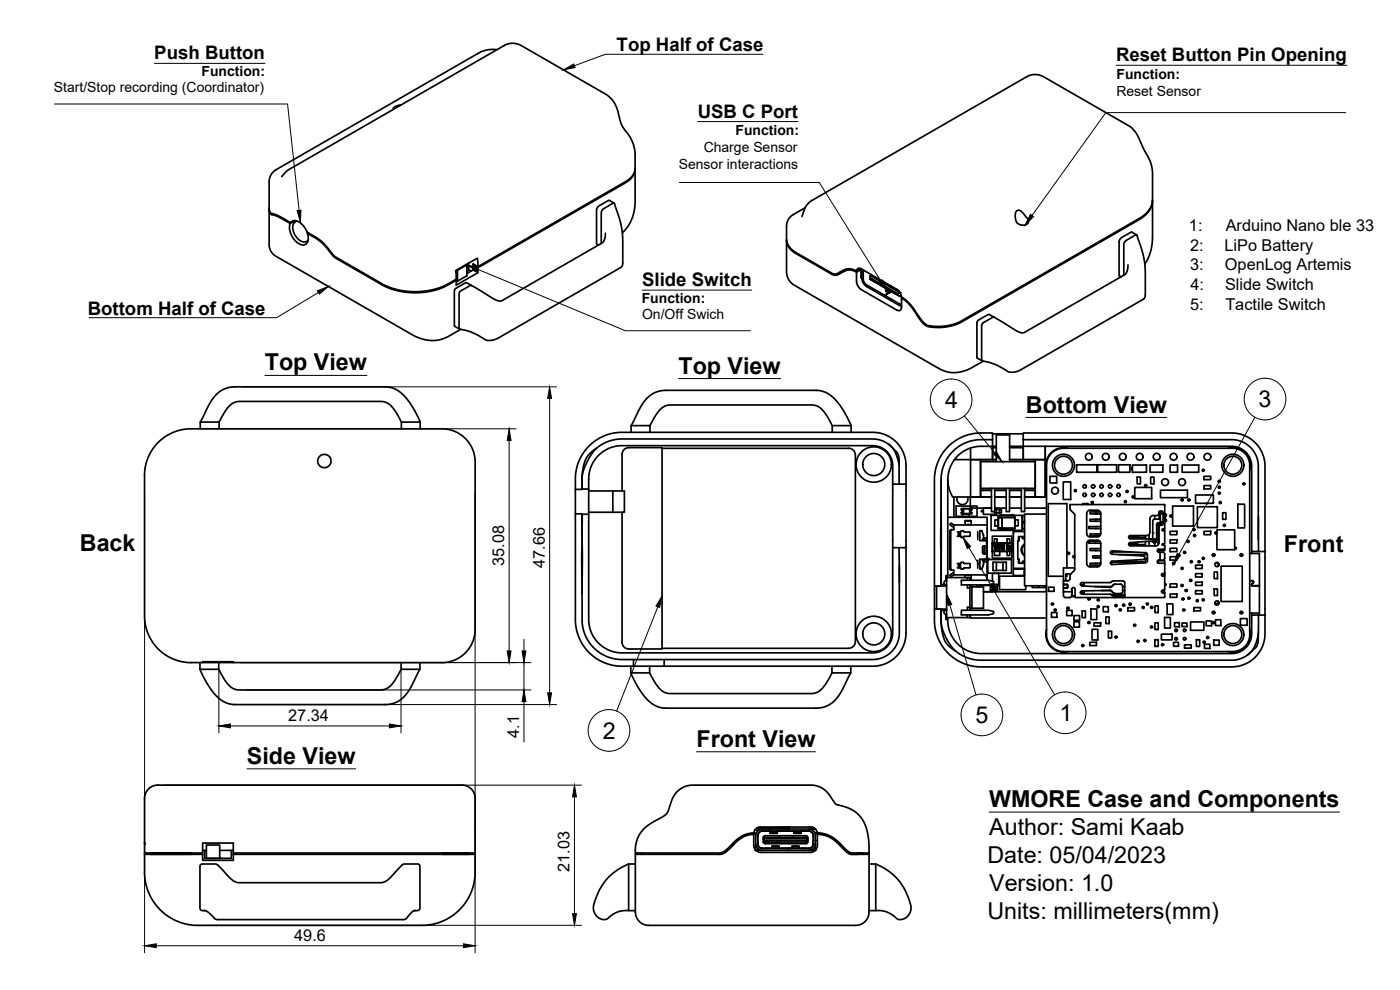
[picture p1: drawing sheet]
<svg xmlns="http://www.w3.org/2000/svg" width="420mm" height="297mm" viewBox="0 0 420 297" stroke-linecap="round" stroke-linejoin="round" font-family="sans-serif">
<!-- layer: Visible -->
<g fill="none" stroke="#000" stroke-width=".51">
<path d="M149.2 14.9l-2.9 .1-2.6 .9-61.4 35.4-1 1.2-.5 1.4v8.6l.1 1 .4 .5 1.7 .5 4.2 2.3M120.4 31.5l-1.7 .4a.8 .8 0 0 0-.7 .9M84.6 53l2-2.1 64.9-37.3 1.1-.5 1.5-.1 2.3 .7 25.6 14.7 1.6 1.3 1.5 2.7 1.4 5 2.8 4 .8 2 .5 2.5-.1 5.4-1 1.8-1.8 1.4-44.3 25.5-1.4-.8v1.8l-1.9 1.1M190.6 50.6l-.1 1.1-.6 1.2-.8 .9-1.4 1.1-44.3 25.4-1.4-.8 .3-.1M190.6 50.8v9.9l-.5 3.7a12.4 12.4 0 0 1-3.3 5.5M80.8 62.4l.1 1.4 .5 .6 2.1 .7 3.6 1.9 1.3-.8M80.8 62.6v11.3l.5 1.5 1 1.2 42.1 24.2a10.5 10.5 0 0 0 10.7-.1l3.2-1.9M87.1 67a5.4 5.4 0 0 0 3.9 6.5 1.93 1.93 0 0 0 1.5-2.8l-.2-.7M87.2 66.8a2.16 2.16 0 0 1 3.3 .4l1.1 1.3a2.25 2.25 0 0 0 1.4 1.7l3.7 2.4 4 4.5 14.5 8.4 2.1 .8 2.6 .8 2.8 .3 2.8 .1 2.9-.3 2.5-.5 3.1-1.3 2.9-1.6-.2-2.6 6.6-3.7 .1 2.5M88.2 66.2l-1 .6M88.5 66.2l-.2 .6 .2-.6M89 66.3l-.4 .3a3.5 3.5 0 0 0 .6 4.8l.8 .8a1.89 1.89 0 0 0 2 .2l.4-.2"/>
<path d="M92.5 69.9l-.2 .1 2.8 1.7 1.7 1.3 3.9 4.4 14 8.1 2.9 1.3 2.3 .6 3.1 .4 4.8-.2 4.5-1.1 4.6-2.4M139.9 79.4l.2 .1v3.2l-2.8 1.7M140.1 79.5l-2.8 1.6-.2-.1M142 79.5v1.5l1.4 .8v-1.5M180.4 73.1l.1-9.6 .6-.8 3.1-1.8 1.7 4.7 .8 3.6 .2 9.8-.4 1.1-36.8 21.3a4.3 4.3 0 0 1-5.7-.5l-2.3-1.1-3.7-1-.2-.3v-10.6l.4-.6 2.9-1.6h.4M181.7 69.9l-.3 1.9-.8 1.1-30.1 17.4h-.9l-1.4-.6-6.7-4M184.3 61l-1.6-.9-3 1.7-.5 .7-.2 10.5 .6 .5M236.1 71.9l.4 1.9 1.6 1.8 11.3 6.6a2.58 2.58 0 0 0 3.4-.5 3.8 3.8 0 0 1 4.2-.1M236.1 72.1v9.7l.5 1.9 1.1 1.4 45 25.9a9.9 9.9 0 0 0 9.3-.9l3.1-1.7M240.7 64.9l1.2-3.1 1.5-1.5 64.7-37.3 1.8-.6h1.5l1.8 .6 26.2 15.1 1.8 2.2 3.3 6.7a10.5 10.5 0 0 1 1.4 5.2v7.7a7 7 0 0 1-4.1 5.7l-53.4 30.8-2 .8-3.9 .7h-2.2l-2.1-.4-1.6-1.4-3.4-4.8-1.3-1.3-1.4-.9M241.6 62.3l-3.8 2.2-.7 .7-.7 1-.3 1.4v4.3l.4 1.5 .8 1.2 1.3 1 11.1 6.4 1 .2 1.3-.5a4.2 4.2 0 0 1 5-.4M305.1 63.3l.4-.2 .6 .1 1 .9 1.4 1.7 .2 .7-.4 .7a2.35 2.35 0 0 1-2.7 0 2.35 2.35 0 0 1-.9-2.5z"/>
<path d="M338.5 79.5l-.2 1.9-.9 1.1-30 17.3h-1.1l-1.2-.5-6.7-4.1M341.1 70.5l-1.7-.8-2.9 1.6-.5 .7-.1 10.6 .5 .5M345.9 60.1a6.9 6.9 0 0 1-4.1 5.9l-53.5 30.8-2.2 .8-1.9 .5-3.9 .1a4.7 4.7 0 0 1-4.6-2.8l-2.4-3.6-1.3-1.3-1.4-1.1M345.9 60.2l-.1 12.9-.8 3.3-1.4 2.8M137.3 81.1v3.3l-.4-.2M140.1 80l.4 .2M140.6 80.3l-.3-.5 .3-.8v1.8l.9 .5M140.9 81l-.8 .4M141.5 85.7l-1.4-.9-.4 .1-2.9 1.7-.4 .7v10.4l1.5 1M143.4 81.8l-6.5 3.8v-1.5l-.2-.2M254.6 80.7l-1.6 .8-1.1 .3M257.1 81.3a.83 .83 0 0 1 .4-.8 .83 .83 0 0 1 1 .2l10.6 6.1 1 1 .5 1.3"/>
<path d="M258.2 80.7l.3 .2M258.4 80.6l-1.4 .7M258.6 80.7l-.2 2.4 .3-.1M258.7 83.3l-.3 .1 .1-2.5-1.5 .7 .1 3.3 .4 .9 .6 .8 11 6.4a.86 .86 0 0 0 1 .1 .86 .86 0 0 0 .5-.9v-2.8l.2-.1M258.8 80.9l-.1 .6a4.9 4.9 0 0 0 .4 3.4l1 1.1 5.4 3.1M259.3 81.2l-.2 .6a3.9 3.9 0 0 0 .4 3.1l.6 .6 5.4 3.1 1.6-1-.2-.1M261.1 83.1l.1 .7M261.2 82.7l8.9 5.1-.6 .3M261.2 83.8l8.9 5.1M261.2 83.4l8.3 4.7M261.2 82.7v.7M261.4 82.4l-.2 .3"/>
<path d="M264.6 84.2l-.1 .1M264.9 84.4l-.4-.1 .5 .1M265.5 88.6v.5M265.5 88.6v.5l5 2.7M265.9 87.3v.1M266 87.1l-.1 .2 .3 .1M266.2 87.4h.7M266.4 86.8l-.6 .4 .4 .3M266.5 86.9l-.5 .3M266.9 87.4l.3 .2-.1 .2M267.1 87.6v.2M267.1 87.7l-1.6 .9 4.4 2.5 .7 .1"/>
<path d="M267.3 85.9l.5 .1-.1 .1M267.3 85.9l.4 .2M267.5 85.8l-.2 .1M269.5 88.6l.6 .3M269.5 87.1l.2 .2M269.5 87.1v.1M270.5 88.8l-.4 .1M298.4 95.2l-1.5-.8h-.4l-2.9 1.7-.4 .7v10.4l1.5 1.1M337.3 82.6v-9.6l.6-.8 3.2-1.7 1.7 4.9 .7 3.3 .2 2.7v7.1l-.3 1.1-36.9 21.3a4.3 4.3 0 0 1-5.6-.4l-2.1-1.1-4-1.1-.2-.3v-10.4l.5-.8 2.9-1.6h.4M70.6 116.1l-1.4 .1-1.7 .4-1.2 .7-1.5 1.2-1.7 2.3-3 5.8M70.6 116.1h45M70.6 116.1h.1"/>
<path d="M115.6 116.1l1.3 .1 1.5 .5 1.5 .8 1.3 1.1 2.8 3.9 2.1 4.1M115.6 116.1h.1M199.9 117.1l46.4 .1 2.5 1.1 2.1 1.8 2.4 3.5 2.1 4.1M199.9 117.1l-1.4 .1-1.7 .5-1.7 1-1 .9-1.7 2.3-3 5.8M199.9 117.1h.1M244.9 117.1h.1M47.4 132.8l2-1.7 2.2-1.2 2.2-.8 2.9-.4h76.5l2.3 .4 2 .8a10.7 10.7 0 0 1 5.1 11v47.6a10 10 0 0 1-10 10.3h-62.6v-.2h-9.2v.2h-3.8a14.5 14.5 0 0 1-13.6-16.4v-40l.2-2.2 .6-2.2a13.6 13.6 0 0 1 3.2-5.2zM60.1 128.7v-2.1h5.7v2.1M65.8 126.6l1-1.9a6.9 6.9 0 0 1 4.1-4.1l43.5-.2 1.3 .3a9.2 9.2 0 0 1 4.3 5.1l.5 .8M120.5 128.7v-2.1h5.6v2.1M179 134.5l-2 2.6-1.8 3.8-.5 2.1v3.7M189.4 129.7v-2h5.7v2"/>
<path d="M195.1 127.7l1-2a6.9 6.9 0 0 1 4.1-4.1l43.5-.1 1.1 .2a7.8 7.8 0 0 1 4.2 4.6l.8 1.4M198.7 134.5h56a2 2 0 0 1 2 2v56a2 2 0 0 1-2 2M249.8 129.7v-2h5.6v2M266.5 133.1l1.8 1.9M268.3 134.9l1.1 2.6 .5 2.1M286.5 137.9a10 10 0 0 0-.6 11.2M291.3 134.4v14.7M294.3 137.9h3.6v-6h-3.5a12 12 0 0 0-12 12l.1 31.5h1M294.3 138.5h16.4M294.3 137.9v11.2M297.9 131.9v-2h-3.5a14 14 0 0 0-14 14v31.9M297.9 137.9h1.1"/>
<path d="M297.9 130.2h9.2M297.9 134.3h1.1M299 133.9h-4.6a10 10 0 0 0-8 4h7.9M299 138.5v-8h4v8M303 137.9h4.1M303 133.9h4.1M303 134.3h4.1M307.1 133.9v4h3.6M307.1 133.9v4h6.6h-3M307.1 131.9h62.9l1.8 .3 1.5 .6 2 1.4 .9 1.1 .8 1.5 .6 2.1 .1 26.6h-2.1v-25.6a6 6 0 0 0-6-6h-62.5zM307.1 131.9v-2h62.8l2.2 .3 1.8 .7 2.1 1.3 1.7 1.7 1.2 2.2 .6 2.3 .1 27.1M310.7 137.9v11.2"/>
<path d="M313.7 133.9v15.2h-3M320.7 134.5a5.3 5.3 0 0 0-6.6 6.6M323.1 139.5h6.1v2.2h-6.1zM329.4 139.5h5.7v2.2h-5.7zM335.7 139.5h3.4v2.2h-3.4zM339.8 139.5h4.3v2.2h-4.3zM345.1 139.5h3.9v2.2h-3.9zM351.2 139.5h2.2v2.2h-2.2zM354.8 139.5h4.9v2.2h-4.9zM368.5 134.5a5.3 5.3 0 0 1 6.6 6.6M172.7 154.2h1.9l.1 .3v-.2M172.7 146.8v39.1a14 14 0 0 0 14 14h3.4"/>
<path d="M174.6 154.2l.1 31a12 12 0 0 0 12 12.7h3.4M174.6 146.8l.1-.3v.2h2v7.6M176.7 147.3h10.7v6.4h-10.7M183.9 147.3v6.4M186.7 147.3v-11a2 2 0 0 1 2-2h10v60.4h-10a2 2 0 0 1-2-2v-39M267.9 145.3h4M267.9 145.3v19h4v-19M267.9 145.3l-.1-6.8-.8-2-1.6-1.7a6 6 0 0 0-3.5-1.1h-75.2a10.3 10.3 0 0 0-10 12v1M269.9 145.3l-.1-8-.5-1.3-1-1.1a8.2 8.2 0 0 0-6.4-3.2h-75.5l-2 .2-2 .6-2.1 1.1-2.4 1.7-1.5 1.5-.9 1.6-.6 2.6-.3 5.8h-1.9v-4l.4-2.5 .8-2.4 1.7-2.8a14.1 14.1 0 0 1 11.1-5.4l76.7 .1 2.8 .9 1.6 .9 1.7 1.6 1.2 1.7 .8 1.8 .3 1.7 .1 6.9M282.4 151.6v24.3M282.4 143.9v7.6M284.4 155.2h11.8v2.3"/>
<path d="M284.4 143.9v28.8h-.5v1.5M285 159.3l.1 11.4 .1 .3 1 .1v1.4M285.3 159.3v11.4l.4 .4M285.7 158.9l-.4 .4M285.9 149.1h5.4M286.2 157.5v1.4l-1 .1-.1 .3M286.2 157.5h10M286.2 157.5l-.8-.6-.4 .5 1.2 .7M286.3 149.1v6.1M286.9 151.8h6.3v3.1h-6.3zM287.3 159.6h.9v1.3M287.6 159.6v1.3"/>
<path d="M288.1 159.6v1.3M288.3 159.5l-.1 .1M288.4 159.5l.6-.2 .4 .3M288.5 153.8v.4h.6v-1.6l.1 1.5M288.5 153.8l.4-.4-.4-.4v-.4h3.2v.4l-.4 .4 .4 .4M288.8 154.2v.9h2v-.9M288.8 153.2v.4M289.2 152.7h1.8M289.4 159.6h1.5M289.6 156.4v1.1M289.6 156.5l.2-.2h1.4l.2 .2M289.7 156.4l.1-.2h1.5l.1 1.3"/>
<path d="M290.4 149.1a1.66 1.66 0 0 1-1.6 2.3 1.66 1.66 0 0 1-1.5-2.3M290.9 157.5l-.4-.2-.3 .2M290.9 159.6l.2 .2v1.1h-1.7l-.4 .4M291.1 152.6v1.6zM291.2 149.1v3.3h6.3h-2.4v1.9h3.9v-.4h.9M291.3 149.1h3M291.7 153.8v.4h-2.6l1.9-.1M293.4 159.5v2.4M294.3 146.5h16.4M294.3 147.1h3.2M294.3 149.1h3.2M296.2 157.5v4"/>
<path d="M297.4 154.6h9.3v4.5h-9.3zM297.5 146.5v7h1v-7M298.5 152.9h.5v1h-.6v-.4M298.5 147.1h3.5M298.5 149.1h3.5M298.6 156h.9v1.8h-.9zM299.5 155.2v3.4zM299.5 155.2h5.2l-.2 .1M299.6 155.3h1.1v3.1h-1.1zM299.6 158.4h1.1M299.6 155.3h1.1M299.9 152.9h.6v1h-.6z"/>
<path d="M300 155.2v-.6h4.4v.6M300 158.6v.4h4.4v-.4M300.7 155.3h3.8v3.1h-3.8zM300.8 154.6h-.4M302 146.5v7h1v-7M302 152.4h-3.5h.5v.5h.9M303 147.1h3.5M303 149.1h3.5M303 152.4h3.5M304 154.6l-.2-.2-.2 .2M304.1 159.9v.2M304.5 158.4l.2 .2h-5.2"/>
<path d="M304.7 156h.9v1.8h-.9zM304.7 155.2v3.4M306.5 146.5v7h1v-7M307.5 159.5h-3.4v11h3.4M307.5 156.8h-.6v1.9h.6M307.5 154.6h-.6v1.9h.6M307.5 147.1h3.2M307.5 149.1h3.2M307.5 152.4h6.6M313.7 144.6h.4M314.1 154.2h-6.6v21.6h6.6M315.1 142.9h2v2h-2z"/>
<path d="M319.1 144.6h2.2v5.3h-2.2zM325 151.4v-.3h1.5v.3M326.1 154.1v6a1.01 1.01 0 0 0 1 1h2.2M327.5 150.7h.6M329.3 153.1h-2.2a1.01 1.01 0 0 0-1 1M329.3 153.1a1.01 1.01 0 0 1 1 1M330.2 153.6h-3.1v.6h3l.2 .2M330.3 154.1v6a1.01 1.01 0 0 1-1 1M330.3 155.6l-.2 .2h-3v.6h3l.2 .2M330.3 160l-.2 .2h-3v.6h3M330.3 157.8l-.2 .2h-3.4v.6h3.4l.2 .2M339.7 140.3v.6"/>
<path d="M339.9 140.3l-.5 .3 .5 .3M340.6 146.2h5v3.4h-5zM341.3 143.2h1v2h-1zM345.3 143.2h1v2h-1zM346.5 155.8h1.7v1.2l-.7-.1-.3 .3M346.5 154.7v1.1M346.6 155.8l-.5 .1-.2 .5v5.6l.6 .5M347.1 157.3l.1 4.7-.6 .5M347.1 157.2v.1M347.5 157v.6h.6M347.5 157.6v5.9M347.7 154.4v.2"/>
<path d="M347.7 154.6h.2M347.8 153.6l.1 .1M347.9 158v4.8M347.9 158l.2-.4 .8-.1 .2-.3-.1-3.6-1-.2-.4 1.2-1.5 .1a1.01 1.01 0 0 0-1 1v4a1.01 1.01 0 0 1-1 1h-4.9a.5 .5 0 0 0-.5 .5 .5 .5 0 0 0 .5 .5h6.7M347.9 153.5h.5v.6h.7M347.9 153.8h.3v2M347.9 153.7v2.1M347.9 157h.1M347.9 157l-.2 .2M348.2 157h-.3M348.2 154.2h.9M348.2 154.1h.2"/>
<path d="M348.2 157l.2 .2M348.3 147.1h8.1v2.2h-8.1zM348.4 156.6h-.2h.9h-.7v.6h-.7v-.2M348.4 153.5l-.2 .3-.3-.1M348.9 158.8h.4M348.9 158.8l-.1 .3 .7 .1v4l-.8 .2 .8 .4M349 158.8v.4M349.2 158.8v.4M349.3 158.8l.2-.2v-7.2h-28.4l.1 1.5 1.4 1.6-.1 16.4-1.4 1.8M349.5 154.2h.4l.2 .4-.4 .5M349.5 156.6h.2M349.7 155.6l.4 .5-.4 .4"/>
<path d="M349.7 155.1v.5M350 154.6h.1M350 156.1v.1M351.1 154.9h.6M351.1 154.8l.2 .1M351.2 155h.5M351.2 159.4h2v1h-2zM351.9 151.8h6.3v6h-6.3zM358.4 158.6v.6M358.8 148.5h5.4v2.5h-5.4zM359.3 152h6v6.3h-6zM361.3 159.4h2v1h-2z"/>
<path d="M361.3 145.7h2v1h-2zM361.3 142.9h2v1h-2zM362.6 151h-.4M365.2 159h5.3v5.9h-5.3zM365.6 144.6h.6M366.9 153.8h1v2h-1zM371.5 151.3h2v7.1h-2zM377.6 155l.1 7M267.9 164.3v25.6a6 6 0 0 1-6 6h-75.7l-1.7-.2-2.1-.8-2.4-1.6-1.5-1.6-1.1-2.2-.6-2.1-.1-33.1h-2v23.9M269.8 164.3l.1 26.6-.5 1.9-.8 1.5-1.3 1.5-1.6 1.1-1.7 .7-1.9 .3h-62.8v2h63.1l1.7-.2 2.1-.8 2.4-1.6 1.5-1.6 1.1-2.2 .6-2.1 .1-27.1M269.9 169.6v5.2M282.5 175.4l-.1 .5-2-.1v7l2-.1v.5"/>
<path d="M283.9 175.6v.2M284 175.6h.1M284 174.1h.1M284 174.1a.75 .75 0 0 0-.7 .8 .75 .75 0 0 0 .7 .7M284.1 175.8l-2.7 .1a.96 .96 0 0 0-.3 1.2v4.4a.94 .94 0 0 0 .3 1.2l2.7 .1M284.4 172.7v.6M286.2 172.5h10M286.2 171.9l-1.2 .7 .4 .5 .8-.6M287.3 169.1h.9M287.3 170.4h.9M287.3 160.9h.9M287.6 169.1v1.3"/>
<path d="M288.1 169.1v1.3M288.2 170.4l.4 .3M288.2 160.9l.4 .4M288.2 169.1v1.3M288.5 174.1h8.1l1.6 .3v.7l-1.6 .4h-8.1zM288.5 170.7h.5M288.5 161.3h.5M289.4 169.1h1.5M289.4 169.1l-.2-.3-.6-.1-.4 .4M289.6 172.5v.8M290.2 172.5l.3 .2 .4-.2M290.3 173.3v.8"/>
<path d="M290.3 173.3h-6.2v12h6.2v-.8M290.3 175.5v.9h.8M290.3 173.3h.8v.8M290.9 169.1l.2 .2v1l-1.7 .1-.4 .3M291.1 175.8h.6v.3h-.6M291.1 175.5v7.6M291.4 172.5v1.2l-.3 .1M291.4 173.5l-.3 .2M291.7 176.1h3.4v6.4h-3.4zM293.2 175.5v.6M293.4 168.1v2.4M293.9 176.1v-.4h3.9v.4"/>
<path d="M294.9 162.2v-.4h.3l-.1-1.4a1.12 1.12 0 0 0-.9-1.2l-.2 .2v2.8h2.1v3.8v1.8h-2.1v2.1a.5 .5 0 0 0 .1 .7 .5 .5 0 0 0 .6 0M294.9 167.8v.4h.3M295 166.1l1 .1M295.2 168.5h1v4M295.2 161.8h.2M295.2 161.5h1M295.2 169.2l-.5 1.5M295.4 168.4l.8 .1M295.4 168.5v-.3h-.2v1M295.4 161.5v.7M295.4 164.7h.1M295.4 162.1h.8"/>
<path d="M295.4 167.9h.8M295.4 163.9h.1M295.4 165.3h.1M295.4 166.1h.1M295.4 163.8v2.4M295.4 167.8v.4M295.4 161.6h.8M296 163.8h-.8l-.3 .2 .1 2.1M296 163.8h.1M296 166.2h.1M296 163.8v2.4M296.1 167.4l.1 .5"/>
<path d="M296.1 162.7h.1M296.1 163.5h.1M296.1 166.5h.1M296.1 164.7h.1M296.1 163.9h.1M296.1 165.3h.1M296.1 166.1h.1M296.2 161.5v5.9M296.2 167.9v.5M296.2 172.5v1.6M296.5 167.9h7.1v4.1h-7.1zM296.8 167.9l-.2-.4-.1 .4"/>
<path d="M297.2 176.1h.6v1h-.6zM297.7 165.5h.7M297.7 162.9l.2 .1M297.8 162.9v-2h5.9v2M297.8 165.5v2h5.9v-2M297.8 177.1h.5M297.8 176.1h.9M297.8 174.4v-2.4h1.9v3.9h-.4M297.8 175.2v.7h.5M297.8 177.1v.5M297.9 163h5.7v2.3h-5.7zM297.9 165.3l-.2 .2"/>
<path d="M298.1 171.2l-.1-2.4 1-.1v2.5h-.9M298.3 163.4l.4 1.3 .3-1.3 .3 1.3 .4-1.3-.3 1.6-.4-1.3-.4 1.3zM298.3 176.8h1v.6h-1zM298.3 175.3h1v.6h-1zM298.3 175.9v.9M298.4 165.5h1.6M298.4 165.5v1.2h1.6v-1.2M298.4 161.7h.8v1.2h-.8zM298.4 162.9h-.7v2.6M298.7 176.1h.6v1h-.6zM299 168.7h2M299 171.1h2"/>
<path d="M299.2 162.9h3M299.3 175.9v.2M299.9 163.4l.9 .2-.2 .7 .3 .7-.5-.7h-.4l-.1 .7zM300 163.5h.4a.33 .33 0 0 1 .3 .3 .33 .33 0 0 1-.3 .4h-.4zM300 165.5h2.2M301 163.5l.4-.1v1.6l-.2-1.5-.2 .2zM302 168.8v2.3M302 168.8l-1-.1v2.5h.9M302 171.1l-.1 .1M302.1 163.5l1.2 .4-1.1-.3v.3l.2 .1h-.3zM302.2 164.3h.5a.35 .35 0 0 1 .5 .1 .35 .35 0 0 1-.1 .5 .35 .35 0 0 1-.5-.1 .32 .32 0 0 1-.4 0 .32 .32 0 0 1 0-.5zM302.2 165.5h.8"/>
<path d="M302.2 165.5v1.2h.8v-1.2M302.2 161.7h.8v1.2h-.8zM303 165.5h.7M303 162.9h.7M303.6 165.3l.1 .2M303.7 162.9v2.6M303.7 162.9l-.1 .1M305.7 167.8v1.2h.2M305.9 161h-.2v1.2M306.9 169h.6M306.9 161h.6M307.5 172.9h-7.5v4h7.8v-1.1"/>
<path d="M307.5 170.8h-3.4v1.9h3.4M307.5 161.6h-.6v-.6h-1v1.2h-.4v5.6h.4v1.2h1v-.6h.6M307.5 171.2v1M307.5 163.5a1.81 1.81 0 0 0 0 3M307.5 163.2a2 2 0 0 0 0 3.5M309.8 175.8v.5h1.9v-.5v.5h1.9v-.5M313.2 176.3h.2M314 175.8l.1 1.7-19 .1M314.7 176.2h1.6v1.2h-1.6zM319.2 175.1l1.2 .4v.9l-1.2 .1 .1 2.6 2 .1 .3-.3v-1.3M319.2 175.4h.9M319.2 177.6h2.4"/>
<path d="M319.6 174.3l.2-.3 .5 .3M320.2 175.4l.1 .9-1.1 .1M320.2 170.4v-19.3h-5.6v21.8h4.6M320.2 172.2v.7h-.4M321.1 172.7l-.1 1.4-1.8 .3M321.4 172.2h-1.6v1.8M321.6 177l.1 1.8h.9M321.6 177.2h.1M321.7 178.8v.2h.9M322.5 170.4h-3.3v6.1M322.6 166.9a.31 .31 0 0 0-.5-.1 .31 .31 0 0 0 0 .5 .31 .31 0 0 0 .5-.2M324.2 177.8h1.1v.5"/>
<path d="M324.7 175.8h.1M324.7 175.8l8.4 .4 .5-.2M325.3 174.8v.6h-1M325.3 175.4v.4M325.3 177.3v.5M326.1 169.1a1.01 1.01 0 0 0 1 1h2.2M328.5 176h5.1M329.3 162.1h-2.2a1.01 1.01 0 0 0-1 1v6M329.3 162.1a1.01 1.01 0 0 1 1 1v6M330.1 162.4h-3.4v.6h3.4l.2 .2M330.1 169h-3v.6h3.1M330.1 165.2l.2 .2"/>
<path d="M330.3 169.1a1.01 1.01 0 0 1-1 1M330.3 164.4l-.2 .2h-3v.6h3M330.3 168.8l-.2 .2M330.3 166.6l-.2 .2h-2.2v.6h2.2l.2 .2M330.5 177.2h2.9M333.5 178.4h4M333.6 178.5l.4 .4M333.7 166.3l8.8 .5M333.7 168.4a.5 .5 0 0 0-.5 .5 .5 .5 0 0 0 .6 .5l10-.5M333.7 168.7l7.9 .3M333.7 165.6h5.8M333.7 168.6h10"/>
<path d="M333.7 165.3v1M333.7 168.4v1M333.9 178.8h3.6M334.1 174.3h2.9l.4 .1 .2 .5-.1 4M334.1 175.5l-.5 .6M334.1 177.9l2.2 .2M334.1 174.3l-1 .5h-8.4a.5 .5 0 0 0-.4 .5 .5 .5 0 0 0 .4 .5M334.2 177.9l-1.1-.8-8.3 .2a.49 .49 0 0 0-.6 .5 .49 .49 0 0 0 .5 .5h8.6l.3 .1M334.2 175.5l-.6 .6M334.2 177.9l.4 .2M334.2 179h.4v.3l-.4-.1zM334.2 179l-.2-.1 .2 .3"/>
<path d="M334.6 175.3l-.4 .2M334.6 179h2.4M335.6 166.4h8.7v1.9M336.3 165.4l-2.6 .1M336.3 175.3l-2.2 .2M336.3 175.3l.6 .4v1.8M336.3 175.3h.1M336.3 178.1h.1M336.9 177.5l-.1 .4-.5 .2M336.9 177.2h.6M336.9 176h.6M337 179l.5-.1-.5 .4z"/>
<path d="M338.7 161.2h5M338.7 163.4h5M341 168h-.1M341.4 162.6v.4l-2.6 .1M341.8 160.7l-3 .2M342.5 166.8h.1M342.5 166.8h.9l.1 .4-.1 .6-.9 .1M342.5 167.9l-8.8 .5M342.5 167.9h.1M343.4 167.8h.9M343.7 160.7v1M343.7 162.5v1.3"/>
<path d="M343.7 165.8v.6M343.7 167.8v1.1M343.8 165.8l-10-.5a.5 .5 0 0 0-.6 .4 .5 .5 0 0 0 .5 .6M343.8 165.8l.4 .2 .2 .4M344.4 168.3l-.2 .4-.4 .2M344.4 167.3v.4M344.8 160.4v1.3M344.8 162.4v1.4M346.1 162.5l.4 .4M346.1 162.5h.1M346.1 162.5l-1.6-.1-5.3 .4a.51 .51 0 0 0-.5 .5 .51 .51 0 0 0 .5 .5h7.7a1.01 1.01 0 0 0 1-1M346.5 162.6h.1"/>
<path d="M346.5 162.9v.9M346.9 162.4l-.1 .4-.3 .1M347.5 168.9v-.7h2v1M347.7 165.7h.4M347.7 165.2v.5M347.7 168.1v.1M347.7 169h1.6M347.8 168.1a.46 .46 0 0 0-.5 .4 .46 .46 0 0 0 .5 .5M348.1 165.7v2.4h-.4M348.1 165.7h1.1l.3 .6-.1 1.6-1.3 .2M349 163.2v.4M349 177.1v.8l.2-.2"/>
<path d="M349 172.4l.2 .2M349.2 163.2v.4M349.2 172.6v.3M349.2 177.1v.6M349.2 177.7h.3v.2M349.3 169l.2 .2M349.5 163.7h.1M349.5 171.9v.5h-.5v.5M349.5 164.6v.6h-2v-.4M349.5 171.9l-.6 .2a.5 .5 0 0 0-.2 .7 .5 .5 0 0 0 .8 .1v4.2a.54 .54 0 0 0-.7 .1 .54 .54 0 0 0-.1 .6l.8 .1v1.4h-26.9v-2.5a.5 .5 0 0 0-.4-.5 .5 .5 0 0 0-.6 .5v.8M349.5 164.6l-.2 .2h-1.5a.46 .46 0 0 0-.5 .4 .46 .46 0 0 0 .5 .5M349.5 163.7v.9"/>
<path d="M349.5 169.2v2.7M349.5 172.4v.2h-.3M349.6 175.1l.4 .3-.4 .3M351.2 164.5h2v1h-2zM351.2 178.2h2v1h-2zM351.2 167h2v1h-2zM351.2 175.2h2v1h-2zM351.2 162h2v1h-2zM354.4 175.7h.6M355.7 177h.5M356 177.1h.3M356.3 177.1l-.6-.1v.3"/>
<path d="M357.1 174.3h.4M358.4 160.4v.6M358.8 172.1h2v1h-2zM358.8 174.7h2v1h-2zM358.8 177.2h2v1h-2zM358.8 169.6h2v1h-2zM364.4 176.7h1v2h-1zM364.4 171.6h1v2h-1zM364.4 166.2v.5M364.4 166.7h.2M364.5 166.7l-.1 .2M364.8 168.9h.7v1.1"/>
<path d="M366.5 169.9h6.3v10.6h-6.3zM370.6 164.2a.31 .31 0 0 1 .5 .3 .31 .31 0 0 1-.5 .2M372.2 166.7h.7M375.1 174.3h.9l.1 .5M375.1 166.1h2.9v9.6h-2.3v-.3l.5-.7v-.2l-.2-.3h-.9M375.6 175.3l-.1 .3 .3 .2h2.2M375.6 165.5v.6M376.1 174.8l-.5 .5M377.1 175.7v.1M377.5 175.7v.1M377.5 165.5h2.1M378 175.7v8.2h-2.9"/>
<path d="M379.6 165.5v19l-2 .1M60 198.8v2h5.7v-2M60.8 198.8h9.2M120.4 198.8v2h5.6v-2M189.3 199.9v2h5.7v-2M198.7 194.5h56M199.3 197.9h-9.2v2h9.2M249.7 199.9v2h5.6v-2M280.4 182.8l.1 4.4 .5 2.9 1.5 3.3 2.1 2.6a14 14 0 0 0 9.8 4.1h75.2a10.3 10.3 0 0 0 10-12v-3.6M282.4 182.7l.1 5.2 .5 2.8a7.1 7.1 0 0 0 3.8 4.6M283.5 183.2h-1.1l.1 4.1 .6 2.3 1.3 2.7 1.5 2.1 1.3 1.3 2.2 1.3 2.7 .9 1.8 .2h75.7a7.9 7.9 0 0 0 8-7.5l.1-6h-2.1M283.9 184.4v1.5h.5l.2 2.2 .6 1.8 .9 1.7 1.1 1.4 2.8 2.1 2.3 .8 1.9 .2 76.3-.1 1.6-.4 1.5-1 .9-1 .7-1.1 .4-2.2v-5.7"/>
<path d="M283.9 182.8v.2M284 184.5h.1M284 183h.1M284 182.9a.75 .75 0 0 0-.7 .8 .75 .75 0 0 0 .7 .7M284.4 185.3v.6M288.5 183.1h8.1l1.6 .4v.6l-1.6 .4h-8.1zM291.1 182.2h-.8v.9M291.1 184.5v.8h-.8M291.1 182.8h.1M291.1 182.5h.6M291.2 184.5v.9h22.9M291.2 182.5v.6"/>
<path d="M314.1 188.9a5.3 5.3 0 0 0 6.6 6.6M315.6 183.8h1.6v1.4h-1.6zM315.6 181.2v.1M319.2 195.5h50.8M319.2 195.5a5.1 5.1 0 0 1-5.1-5.1v-50.8a5.1 5.1 0 0 1 5.1-5.1h50.8a5.1 5.1 0 0 1 5.1 5.1v50.8a5.1 5.1 0 0 1-5.1 5.1M320.1 183.1h1.7v1.6h-1.7zM322.3 184.7h1.7v1.4h-1.7zM322.3 186.5h1.6v1.7h-1.6zM324.8 183.3h1v2h-1zM326.5 186.8h.6M327 192.7h2.1v1h-2.1zM327.4 182.7h1.7v3.2h-1.7z"/>
<path d="M327.7 188.8h1.8v3.2h-1.8zM328.3 186.9h2v1h-2zM331.1 182h1.5v1.5h-1.5zM331.9 185.1h1v2h-1zM332.6 189.4h1v2h-1zM336.4 182.9v.2M338.5 182.3h2v1h-2zM339 181v.5M346.6 186.9h1v2h-1zM346.6 181.8h1v2h-1zM346.6 191.9h1v2.1h-1zM348.6 190.3h3.1v1.7h-3.1z"/>
<path d="M349.5 185.3h1.7v3.2h-1.7zM350.3 181.2h1.7v3.2h-1.7zM352.2 192.7h1.5v1.2h-1.5zM352.5 186.8h1.4v1.3h-1.4zM354.7 186.9h1.5v1.1h-1.5zM355.5 193.5h2v1h-2zM357.3 186.6h4v2.5h-4zM358.3 182.3h2v1h-2zM359.1 191.9h.9v2.1h-.9zM361.5 193.3h1.6v1.2h-1.6zM362 186.3h1.6v1.5h-1.6zM364.3 192.1h1.6v1.5h-1.6z"/>
<path d="M364.4 183.5v.4h.2M364.8 186h1.6v1.7h-1.6zM364.8 181.1l-.1 .3M365.5 180.4v.7h-.9M372.2 183.9h.7M372.3 185.6h2v2h-2zM375.1 188.9a5.3 5.3 0 0 1-6.6 6.6M375.6 183.9v.7M376.1 194.8v.1M377.7 189.6l-.1 2.8-.4 1.4-3 2.8M60 200.8l2.1 4.2 2.7 3.7 1.4 1.2 1.3 .8 1.1 .4 1.7 .3 46.7-.1 1.4-.4 1.5-.7 1.9-1.7 1.5-2.3 2.7-5.4M65.7 200.8l1 2a6.7 6.7 0 0 0 4.3 4.1l43.3 .1 1.3-.2a9.1 9.1 0 0 0 4.3-5.1l.5-.9"/>
<path d="M70.5 211.4h.1M115.5 211.4h.1M189.3 201.9l2.1 4.1 2.7 3.7 1.4 1.3 1.3 .8 1.5 .5 1.5 .2M195 201.9l1 2a6.7 6.7 0 0 0 4.3 4.1l43.3 .1 1.1-.2a7.2 7.2 0 0 0 4.1-4.3l.9-1.7M199.8 212.5h45M199.8 212.5h.1M244.9 212.5h-.1M255.3 201.9l-3 6-1.8 2.3-1.3 1.1-1.5 .7-2.9 .5M47.4 235.6h91.2M47.4 235.5a4.4 4.4 0 0 0-4 4.8v15.6h14h-12v.4M138.6 235.5a4.4 4.4 0 0 1 4 4.7v15.7M43.4 255.9v6.7l.6 3.6a16 16 0 0 0 15.4 11.5h67.2a16 16 0 0 0 16-16.1v-5.7"/>
<path d="M43.4 256.3h17.4M43.4 252.8l.2 .4M45.3 255.9l.1 .4h12M57.4 255.9h3.4v-3h9.2v3M60.8 255.9v.4M60.8 255.2h1.1M61.4 255.2v2.3h4.5h-4v-4h4v4h3.5v-2.3M65.9 255.2h4.1M70 255.9v2.2h-9.2v-1.8M70 255.9h72.6M132.6 256.3h10M132.6 255.9h8"/>
<path d="M140.6 255.9v.4h-70.6M140.6 255.9v.4M188.7 259.2l-2.4 1.2-2.3 1.5-2.8 3-1.9 3.4-1.1 3.1-.1 1.1a3.1 3.1 0 0 0 4.4 3l1.8-1.4a7.3 7.3 0 0 1 4.4-.9M190.7 259.2h-2v14h2M191.3 255.9v.4M192.7 255.9v.4M220.2 253.3l-2.4 2.3-1 .5-1 .2M226.2 250.3l-1.4 .2a11.7 11.7 0 0 0-6.1 4.4 4.2 4.2 0 0 1-3.2 1.4h-24.8v17.3M226.2 250.1h-.2a8.6 8.6 0 0 0-6.1 3M226.2 250h.8M226.2 249.9v3.8a2.04 2.04 0 0 0 2 2.1l15.1-.1a2 2 0 0 0 2-2v-3.4M226.2 249.9l-1.5 .2-1.3 .4a20.8 20.8 0 0 0-5.7 4.7l-1.6 .7h-25.4v-.7a9.6 9.6 0 0 1 6.2-9.1l2.2-1.1 1.1-1 1.8-4.8 1.1-1.6 2.2-1.5 2.1-.5h36.7l1.2 .2 1.7 .8 1.6 1.5 2.3 3.2 2 .6a9.9 9.9 0 0 1 7.7 9.6l.2 4.4h-5.3l-1-.4-3.1-3.1-1.7-1.2-2.2-1-2.2-.3"/>
<path d="M226.2 249.9a1.96 1.96 0 0 1 2-1.8h15.1a2 2 0 0 1 2 1.8M226.5 249h1.3M226.6 255l.1 .1M226.7 255h.1M226.8 253.1a2 2 0 0 0 2 2.1M227.3 248.3h7.5M227.4 255h.5M227.4 254.6v.6M227.4 253.1a1.41 1.41 0 0 0 1.4 1.5l2.8-.1v-.7h2.2v.7h3.9v-.7h2.1v.7h2.9M227.6 250h.1M228.5 248.3v.2M228.6 254.5l7.9 .1"/>
<path d="M228.8 249.4h2.3v.6h2.2v-.6M228.8 249.3h13.9M228.8 249.3a1.41 1.41 0 0 0-1.4 1.4v2.7M229 251.8h.3v.3h-.3zM229.1 251.3l.5-.6h12.4l.4 .6M229.1 252.7h.4M229.1 251.3h.4M229.1 251.3v.5M229.1 252.1v.6M229.1 252.6l.6 .5h12.2M229.3 252.1h.1M229.3 251.8h.1"/>
<path d="M229.3 251.3v1.4M229.3 248.3l-.5 .2M229.5 252.7h12.7M229.5 251.3h12.7M229.5 251.2l.4 .4M229.7 254.5l1.1 .1M229.7 254.5v.1M229.8 248.5v.2M229.9 252.2h11.7l.4 .4M229.9 252.2l-.4 .4M230.2 252.7h.5M230.7 248.3l.6 .2h-.3"/>
<path d="M230.9 249.3v.1M231.1 249.3l.3 .3M231.1 248.5v.2M231.3 249.3v.1a1.04 1.04 0 0 0 1.4-.1M231.8 248.5v.2M231.9 254.4a.91 .91 0 0 1 .9-.5 .91 .91 0 0 1 .8 .5M232 254.4l-.3 .2M232.7 248.3l-.6 .2h-5.1M233 254.5h-.4M233.1 249.4h5.1v.6h2.2v-.6h2.3M233.2 252.7h.5M233.2 249.3a1.19 1.19 0 0 1-1.8 .3"/>
<path d="M233.3 249.3h-.1M233.4 249.3v.1M233.6 254.4l.3 .2M234 248.3l-.4 .4M234.2 249.3h.1M234.2 254.5l1.2 .1M234.2 254.5v.1M234.3 251.2l-.5 .1M234.3 251.2v.1M234.6 248.1v.2M234.8 248.3v.4M234.8 248.6h.4"/>
<path d="M235.2 248.2v.4h1M235.4 248.1l-.5 .2M235.9 248.1v.5M236.1 254.6h1.2M236.2 248.6v.1M236.2 248.1v.5M236.2 248.2h.6M236.5 255.2h6.2M236.5 254.6h6.2M236.5 254.6v.6M236.6 254.6v.6M236.8 248.1v.6"/>
<path d="M236.8 249.3v.1M237.2 252.7h.5M237.8 254.5l-.1 .1a1.22 1.22 0 0 1 2.1 0l-.1-.1M238.3 249.3h.1M238.3 251.2l-.5 .1M238.3 251.2v.1M238.3 249.3a1.14 1.14 0 0 0 2 .1l.1-.1M238.6 254.5h.3zM238.8 249.3v.1a1.02 1.02 0 0 0 1.4 0v-.1M240.6 249.3v.1M240.6 254.6h1.3M241.3 251.2l-.5 .1"/>
<path d="M241.3 251.2v.1M242 251.2l-.4 .4-11.7 .1M242.2 251.3v1.4h.2v-.6M242.2 251.3h.2v.5M242.4 251.8v.3M242.4 251.8h-.2l.2 .3M242.5 252.6l-.6 .5M242.7 255.2h2M242.7 254.5h.2M242.7 249.3a1.41 1.41 0 0 1 1.4 1.4M242.7 249.4a1.39 1.39 0 0 1 1.4 1.3v2.7M243 255.1v.1"/>
<path d="M243.2 248.1v.7M243.2 249.5h.1M243.2 248.2h.6M243.3 248.8h1.5M243.6 255h.5M243.7 249.8h.1M243.8 248.2v.6M243.8 248.6h.8M244.1 252.2h.1M244.1 253.1a1.39 1.39 0 0 1-1.4 1.4M244.1 254.6v.6M244.1 253.1a1.41 1.41 0 0 1-1.4 1.5"/>
<path d="M244.2 248.4v.2M244.5 249.8h.8M244.7 252.2h.6M244.7 255h.2M244.7 250.7v4.5M244.7 250.7a2 2 0 0 0-2-2h-13.9a2.04 2.04 0 0 0-2 2v4.5h9.7M244.7 253.1a2 2 0 0 1-2 2.1M245.3 249.9v.1M245.3 250v.3M245.3 250l2.5 .4 1.8 .8 1.6 1.2 2.6 2.5 1.2 .9M245.3 250.3l2.3 .3 1.8 .8 1.8 1.4 2.6 2.6a3.7 3.7 0 0 0 3.6 .9h3.4v16.2a4.4 4.4 0 0 1-4 5.2h-62.1a4 4 0 0 1-4-4.1M254.9 256.2l2.4 .1"/>
<path d="M255 255.8h.1M255.6 255.9v.4M257.4 255.9h1.4v.4M257.4 255.9h.1M260.8 259.2h2v14h-2M262.8 259.2l4 2.2 2.7 2.6 2.2 3.3 1 2.3 .7 2.6-.1 1.2-.7 1.2-1 .9-1.2 .4-1.1-.2-1.6-1.2-1.7-.9-1.2-.3-2-.1M61.2 273.2l1.1 .4 2.2 2.1 .7 .2h56l.7-.3 1.9-2.1 .9-.3M61.6 273.2h-.8a.8 .8 0 0 1-.8-.7v-12.5a.72 .72 0 0 1 .7-.8h3.9a10.2 10.2 0 0 1 3.4 3.2l1.9 1.8 1.7 .6h42.9l1.1-.3 1-.7 2.8-3a3.2 3.2 0 0 1 2-1.6h4l.6 .5v12.8l-.5 .7h-1.2"/>
<circle cx="97.4" cy="138.3" r="2"/>
<circle cx="262.2" cy="139.4" r="5.3"/>
<circle cx="262.2" cy="139.4" r="3.3"/>
<circle cx="319.2" cy="139.6" r="3.3"/>
<circle cx="319.2" cy="139.6" r="2.7"/>
<circle cx="326.8" cy="137.1" r="1.03"/>
<circle cx="331.9" cy="137.1" r="1.03"/>
<circle cx="337" cy="137.1" r="1.03"/>
<circle cx="342" cy="137.1" r="1.03"/>
<circle cx="347.1" cy="137.1" r="1.03"/>
<circle cx="352.2" cy="137.1" r="1.03"/>
<circle cx="357.3" cy="137.1" r="1.03"/>
<circle cx="362.4" cy="137.1" r="1.03"/>
<circle cx="370" cy="139.6" r="3.3"/>
<circle cx="370" cy="139.6" r="2.7"/>
<circle cx="291.4" cy="152.8" r=".1"/>
<circle cx="294.7" cy="153.4" r=".2"/>
<circle cx="316.6" cy="147.2" r="1.03"/>
<circle cx="322.7" cy="147.2" r=".31"/>
<circle cx="325.5" cy="145.9" r=".52"/>
<circle cx="325.5" cy="148.5" r=".52"/>
<circle cx="327.8" cy="150.8" r=".31"/>
<circle cx="328.1" cy="148.5" r=".52"/>
<circle cx="328.1" cy="145.9" r=".52"/>
<circle cx="330.6" cy="148.5" r=".52"/>
<circle cx="330.6" cy="145.9" r=".52"/>
<circle cx="333.1" cy="148.5" r=".52"/>
<circle cx="333.1" cy="145.9" r=".52"/>
<circle cx="335.7" cy="145.9" r=".52"/>
<circle cx="335.7" cy="148.5" r=".52"/>
<circle cx="337.7" cy="150.5" r=".31"/>
<circle cx="338.2" cy="147.5" r=".31"/>
<circle cx="340.1" cy="149.1" r=".31"/>
<circle cx="343.8" cy="145.7" r=".31"/>
<circle cx="349.7" cy="144.7" r="1.03"/>
<circle cx="351.4" cy="154.8" r=".31"/>
<circle cx="354.7" cy="144.7" r="1.03"/>
<circle cx="354.7" cy="150" r=".31"/>
<circle cx="356.8" cy="150" r=".31"/>
<circle cx="358.3" cy="158.9" r=".31"/>
<circle cx="361.1" cy="141.1" r=".31"/>
<circle cx="364.9" cy="159.9" r=".31"/>
<circle cx="365.9" cy="144.4" r=".31"/>
<circle cx="365.9" cy="146.2" r=".31"/>
<circle cx="365.9" cy="148" r=".31"/>
<circle cx="366.2" cy="150.8" r=".31"/>
<circle cx="367.4" cy="157.6" r=".31"/>
<circle cx="373.3" cy="145.2" r=".31"/>
<circle cx="291.4" cy="176" r=".1"/>
<circle cx="302.4" cy="164.6" r=".21"/>
<circle cx="303" cy="164.6" r=".23"/>
<circle cx="320.7" cy="166" r=".31"/>
<circle cx="326.8" cy="179.7" r=".31"/>
<circle cx="329.6" cy="180" r=".31"/>
<circle cx="346.6" cy="161.9" r=".31"/>
<circle cx="352.2" cy="169.1" r=".31"/>
<circle cx="354.7" cy="175.7" r=".31"/>
<circle cx="354.7" cy="170.5" r=".31"/>
<circle cx="355" cy="179.7" r=".31"/>
<circle cx="355.5" cy="165.8" r=".31"/>
<circle cx="356" cy="177.2" r=".31"/>
<circle cx="356.5" cy="162.5" r=".31"/>
<circle cx="356.8" cy="179.5" r=".31"/>
<circle cx="357.3" cy="174.1" r=".31"/>
<circle cx="357.5" cy="168.5" r=".31"/>
<circle cx="358.5" cy="160.7" r=".31"/>
<circle cx="359.8" cy="168.5" r=".31"/>
<circle cx="361.1" cy="180" r=".31"/>
<circle cx="361.1" cy="167.5" r=".31"/>
<circle cx="364.2" cy="166.5" r=".39"/>
<circle cx="365.2" cy="169.4" r=".65"/>
<circle cx="372.5" cy="166.5" r=".39"/>
<circle cx="262.2" cy="190.2" r="5.3"/>
<circle cx="262.2" cy="190.2" r="3.3"/>
<circle cx="315.9" cy="181.2" r=".31"/>
<circle cx="316.6" cy="183" r=".31"/>
<circle cx="319.2" cy="190.4" r="3.3"/>
<circle cx="319.2" cy="190.4" r="2.7"/>
<circle cx="320.5" cy="182.5" r=".31"/>
<circle cx="324.9" cy="193.7" r=".31"/>
<circle cx="326.8" cy="186.8" r=".31"/>
<circle cx="329.6" cy="182" r=".31"/>
<circle cx="334.9" cy="191.2" r=".31"/>
<circle cx="334.9" cy="181.7" r=".31"/>
<circle cx="336.2" cy="183" r=".31"/>
<circle cx="337.2" cy="181.6" r=".31"/>
<circle cx="339.2" cy="181.3" r=".31"/>
<circle cx="340.5" cy="187.6" r=".31"/>
<circle cx="341.5" cy="192.4" r=".31"/>
<circle cx="343.1" cy="182.3" r=".31"/>
<circle cx="343.6" cy="192.2" r=".31"/>
<circle cx="344.3" cy="181.2" r=".31"/>
<circle cx="345.6" cy="188.1" r=".31"/>
<circle cx="345.6" cy="182.2" r=".31"/>
<circle cx="348.9" cy="193.4" r=".31"/>
<circle cx="353" cy="189.1" r=".39"/>
<circle cx="353" cy="191.7" r=".39"/>
<circle cx="355.3" cy="183" r=".31"/>
<circle cx="355.5" cy="189.1" r=".39"/>
<circle cx="355.5" cy="191.7" r=".39"/>
<circle cx="359.3" cy="180.2" r=".31"/>
<circle cx="361.3" cy="192.7" r=".31"/>
<circle cx="362.4" cy="191.3" r=".31"/>
<circle cx="364.1" cy="186.8" r=".31"/>
<circle cx="364.2" cy="183.8" r=".39"/>
<circle cx="365.2" cy="180.9" r=".65"/>
<circle cx="370" cy="190.4" r="3.3"/>
<circle cx="370" cy="190.4" r="2.7"/>
<circle cx="372.5" cy="183.8" r=".39"/>
</g>
<g fill="#000">
<circle cx="270.1" cy="87.8" r=".25"/>
<circle cx="345.9" cy="159.9" r=".25"/>
<circle cx="347.1" cy="159.9" r=".25"/>
<circle cx="377.6" cy="184.6" r=".25"/>
<circle cx="230.8" cy="254.5" r=".25"/>
<circle cx="235.4" cy="254.5" r=".25"/>
<circle cx="236.1" cy="254.5" r=".25"/>
<circle cx="237.3" cy="254.5" r=".25"/>
<circle cx="240.6" cy="254.5" r=".25"/>
<circle cx="241.9" cy="254.5" r=".25"/>
</g>
<!-- layer: FD_Dimensions -->
<g fill="none" stroke="#000" stroke-width=".3">
<path d="M72.7 116.1h94.3M165 119.6v88.3M59.5 128.7h95.4M152.8 132.2v63.1M43.4 148v137.9M142.6 148v137.9M72.1 198.8h87.2M157.2 191.8v3.5M157.2 198.8v8.2M65.7 200.9v19M69.2 217.8h47.7M72.6 211.4h94.4"/>
<path d="M74 207h85.3M120.4 200.9v19M157.2 210.5v12.1M49.5 235.6h125M172.4 239.1v35M61.5 277.6h113M46.9 283.8h92.2"/>
</g>
<path d="M165 116.1l.5 3.5h-1.1zM152.8 128.7l.6 3.5h-1.2zM152.2 195.3h1.2l-.6 3.5zM156.7 195.3h1.1l-.6 3.5zM65.7 217.8l3.5-.6v1.2zM116.9 217.2l3.5 .6-3.5 .6zM157.2 207l.6 3.5h-1.1zM164.4 207.9h1.1l-.5 3.5zM172.4 235.6l.6 3.5h-1.2zM171.8 274.1h1.2l-.6 3.5zM43.4 283.8l3.5-.6v1.1zM139.1 283.2l3.5 .6-3.5 .5z" fill="#000" stroke="#000" stroke-width=".3"/>
<!-- layer: Leaders -->
<path d="M46.3 19h33.2M228.9 16.3h-47.2l-9.3 3.4M335 19.6h69.2M16.4 31.2h69.9l3.5 31.9M209.4 36.5h30.1M403.8 33.8h-71.9l-22.2 30.9M203.9 54.7h42l18.5 29.6M95.6 87.8l-12.6 7.5h-56.3M143.4 80.8l44.3 18.4h37.5M192.7 87h32.9" fill="none" stroke="#000" stroke-width=".3"/>
<path d="M169.1 21l3.1-1.8 .4 1.1zM89.2 63.2l1.1-.1-.2 3.5zM309.2 64.3l1 .7-2.5 2.5zM95.2 87.3l3.4-1.4-2.7 2.4zM140.1 79.5l3.5 .8-.5 1.1zM263.8 84.6l1-.6 1.4 3.3z" fill="#000" stroke="#000" stroke-width=".3"/>
<!-- layer: Notes -->
<path d="M79.5 112.6h30.6M203.6 113.6h30.7M307.9 125.3h42.3M74.1 230.7h32.6M209 225.6h35.7M296.9 243.7h105.1" fill="none" stroke="#000" stroke-width=".3"/>
<!-- layer: Balloons -->
<g fill="none" stroke="#000" stroke-width=".3">
<path d="M289.4 124.8l9.1 11M376.6 125.2l-22.8 41.1M290.8 164.3l25.7 44.2M197.4 182.1l-12.4 31.3M285.1 181.5l7.8 27"/>
<circle cx="285.4" cy="120" r="6.3"/>
<circle cx="379.7" cy="119.7" r="6.3"/>
<circle cx="182.8" cy="219.2" r="6.3"/>
<circle cx="294.7" cy="214.5" r="6.3"/>
<circle cx="319.7" cy="213.9" r="6.3"/>
</g>
<path d="M298.1 136.2l.9-.7 1.8 3zM289 161.3l2.3 2.7-1 .6zM353.3 166l1 .6-2.2 2.8zM198.7 178.8l-.7 3.5-1.1-.5zM284.1 178.1l1.5 3.2-1.1 .4z" fill="#000" stroke="#000" stroke-width=".3"/>
<g font-size="7">
<text x="79.5" y="111.2">Top View</text>
<text x="203.6" y="112.1">Top View</text>
<text x="283.6" y="122.5">4</text>
<text x="307.9" y="123.8">Bottom View</text>
<text x="377.7" y="122.2">3</text>
<text x="24" y="165.2">Back</text>
<text x="385.3" y="165.7">Front</text>
<text x="180.9" y="221.7">2</text>
<text x="292.7" y="217">5</text>
<text x="318" y="216.4">1</text>
<text x="209" y="224.1">Front View</text>
<text x="74.1" y="229.2">Side View</text>
<text x="296.9" y="242.2">WMORE Case and Components</text>
<text x="296.9" y="250.6">Author: Sami Kaab</text>
<text x="296.4" y="259">Date: 05/04/2023</text>
<text x="296.9" y="267.4">Version: 1.0</text>
<text x="296.3" y="275.8">Units: millimeters(mm)</text>
</g>
<g font-size="5.6">
<text x="46.3" y="17.8">Push Button</text>
<text x="185.1" y="15.2">Top Half of Case</text>
<text x="335" y="18.4">Reset Button Pin Opening</text>
<text x="209.4" y="35.3">USB C Port</text>
<text x="192.7" y="85.9">Slide Switch</text>
<text x="26.3" y="94.5">Bottom Half of Case</text>
</g>
<g font-size="4.9">
<text x="356.8" y="69.4">1:</text>
<text x="367.9" y="69.4">Arduino Nano ble 33</text>
<text x="357.2" y="75.3">2:</text>
<text x="367.5" y="75.3">LiPo Battery</text>
<text x="357.2" y="81.1">3:</text>
<text x="367.6" y="81.1">OpenLog Artemis</text>
<text x="357.3" y="87">4:</text>
<text x="367.6" y="87">Slide Switch</text>
<text x="357.2" y="92.9">5:</text>
<text x="367.7" y="92.9">Tactile Switch</text>
<text x="151.3" y="169.8" transform="rotate(-90 151.3 169.8)">35.08</text>
<text x="163.5" y="170.3" transform="rotate(-90 163.5 170.3)">47.66</text>
<text x="86.5" y="216.3">27.34</text>
<text x="155.9" y="221.3" transform="rotate(-90 155.9 221.3)">4.1</text>
<text x="170.9" y="261.7" transform="rotate(-90 170.9 261.7)">21.03</text>
<text x="88.3" y="282.3">49.6</text>
</g>
<g font-size="4.2">
<text x="60.5" y="22.8">Function:</text>
<text x="335.1" y="23.7">Function:</text>
<text x="16.2" y="27.5">Start/Stop recording (Coordinator)</text>
<text x="335" y="28.8">Reset Sensor</text>
<text x="220.7" y="40.6">Function:</text>
<text x="211.2" y="45.7">Charge Sensor</text>
<text x="203.7" y="50.7">Sensor interactions</text>
<text x="192.6" y="90.9">Function:</text>
<text x="192.7" y="95.6">On/Off Swich</text>
</g>
</svg>
